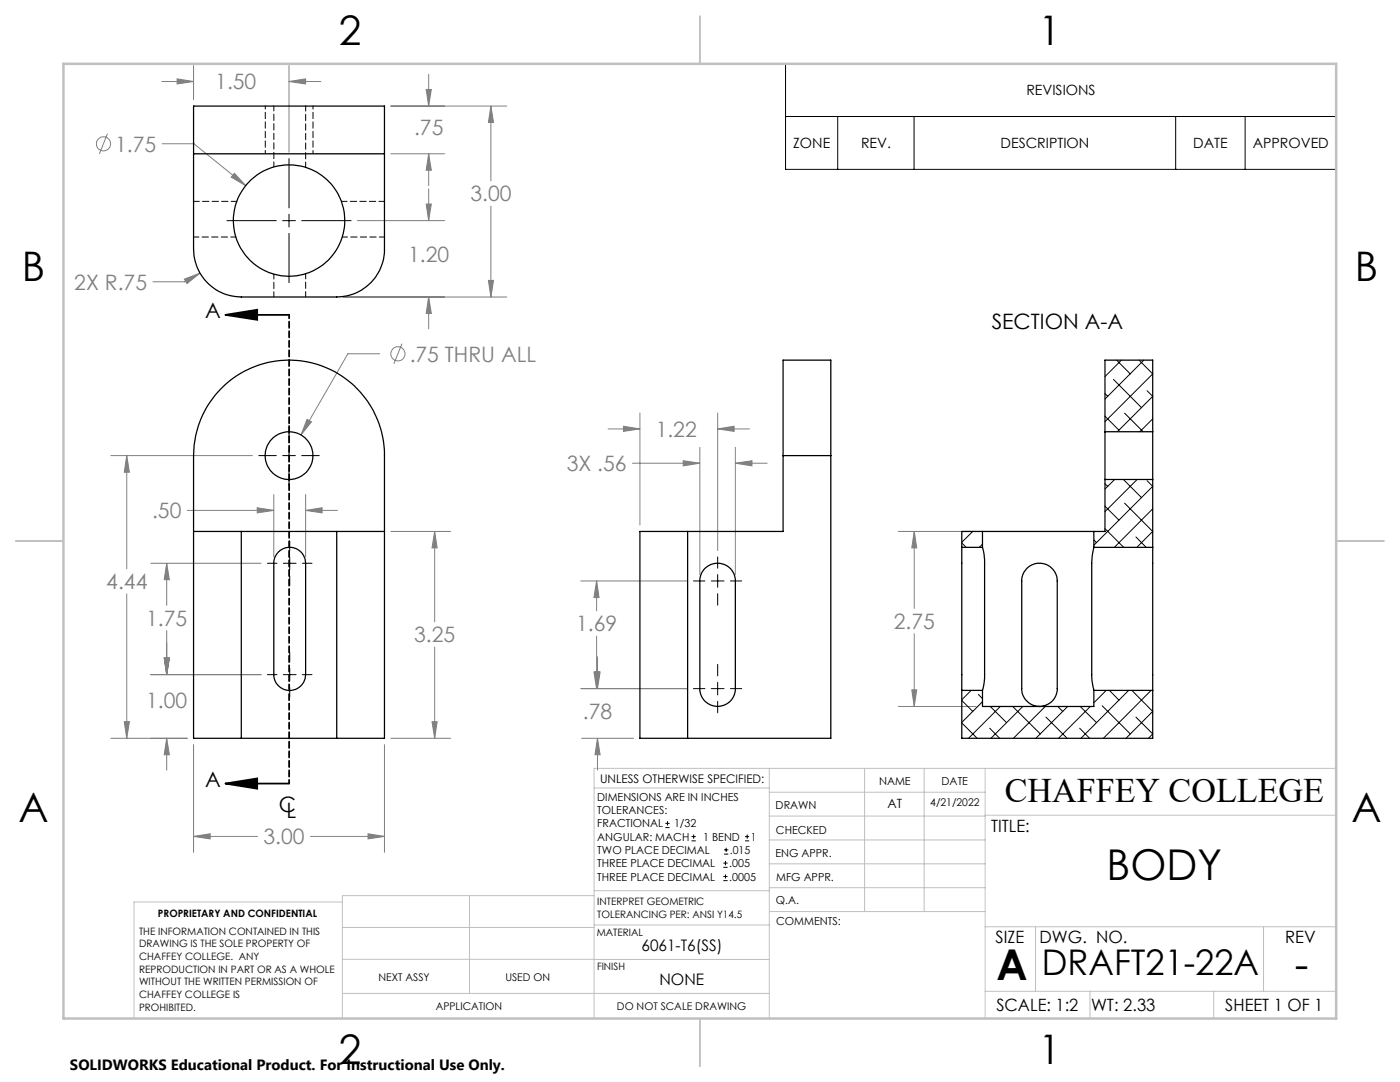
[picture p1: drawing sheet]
<svg xmlns="http://www.w3.org/2000/svg" width="279mm" height="216mm" viewBox="0 0 279 216" stroke-linecap="round" stroke-linejoin="round" font-family="sans-serif">
<g fill="none" stroke="#808080" stroke-width=".2">
<path d="M32.3 16.3h6.3M35.3 15.7l3.3 .6-3.3 .5zM38.6 13.1v6.8M57.7 16.3l3.3-.6v1.1zM57.7 13.1v17.3M57.7 16.3h6.3M85.1 17.9h1l-.6 3.3zM85.5 14.8v6.4M21.4 26.7l-1.6 4M32.3 28.7h6.4l10.3 8.3M46.8 34.6l2.2 2.4-2.9-1.7zM78 30.7h10.7"/>
<path d="M78 21.2h23.1M85.5 30.7l.6 3.3h-1zM85.5 30.7v6.3M85.5 37.7v6.3M98 21.2l.5 3.2h-1zM98 21.2v14.9M36.8 55.7l3.1-1.2-2.6 2.1zM39.9 54.5l-3 1.7h-6.4M68.5 59.3h32.6M71.3 44h17.4M85.1 40.7h1l-.6 3.3zM85.5 59.3l.6 3.2h-1z"/>
<path d="M85.5 59.3v6.3M97.5 56h1l-.5 3.3zM98 41.1v18.2M75.8 70.6h-6.4l-9.3 16.2M80.2 68.6l-1.6 4M22.1 90.9h28.3M25.3 90.9l.5 3.3h-1zM25.3 90.9v22.6M54.6 98.7v12.4M61 98.7v12.4M61.3 83.7l.9 .5-2.1 2.6zM121.4 85.6h6.3"/>
<path d="M124.4 85.1l3.3 .5-3.3 .5zM126.2 92.4h13.5M127.7 82.4v22.4M136.3 91.9l3.4 .5-3.4 .6zM139.7 89.3v25.4M143.2 85.6l3.3-.5v1zM143.2 82.4v27.5M143.2 85.6h6.4M146.8 92.4l3.3-.5v1.1zM146.8 89.3v25.4M146.8 92.4h6.3M25.3 118.5v28.8"/>
<path d="M30.1 112.4h22M33.3 112.4l.5 3.3h-1zM33.3 112.4v8.4M37.4 101.8h17.2M51.3 101.3l3.3 .5-3.3 .5zM61 101.8l3.3-.5v1zM61 101.8h6.3M78 106h11.9M86.7 106l.5 3.3h-1zM86.7 106v18.1M115.9 115.9h21.2M119.1 115.9l.5 3.3h-1.1z"/>
<path d="M119.1 115.9v6M179.3 106h15.5M182.5 106l.5 3.3h-1zM182.5 106v15.4M30.1 134.6h22M32.8 131.3h1l-.5 3.3zM33.3 125.8v8.8M86.7 129.1v18.2M115.9 137.4h21.2M118.5 134.1h1.1l-.5 3.3zM118.7 134.1h1.1l-.6 3.3zM119.1 126.9v10.5"/>
<path d="M119.2 131.1v6.3M182 137.7h1l-.5 3.3zM182.5 126.4v14.6M22.1 147.3h15.3M24.8 144h1l-.5 3.3zM33.3 147.3l.5 3.3h-1zM33.3 147.3v6.4M38.6 148.6v21.5M76.7 148.6v21.5M78 147.3h11.9M86.2 144h1l-.5 3.3zM116.1 147.3h10.3"/>
<path d="M119.2 147.3l.6 3.3h-1.1zM119.2 147.3v6.4M179.3 141h15.5M38.6 166.9l3.3-.5v1zM38.6 166.9h12.8M61.9 166.9h14.8M73.4 166.4l3.3 .5-3.3 .5z"/>
<circle cx="20.6" cy="28.7" r="1.4"/>
<circle cx="79.4" cy="70.6" r="1.41"/>
</g>
<g fill="none" stroke="#000" stroke-width=".2">
<path d="M156.8 12.7h109.9v21.1h-109.9zM57.7 31.6v9.9M156.8 23.2h109.9M167.2 23.2v10.6M182.4 23.2v10.6M234.6 23.2v10.6M248.5 23.2v10.6M45.3 44h9.8M56.4 44h2.5M57.7 42.8v2.5M57.7 46.6v9.8M60.2 44h9.9"/>
<path d="M51.6 90.9h3.5M56.4 90.9h2.5M57.7 84.9v3.5M57.7 89.6v2.6M57.7 93.5v3.4M60.2 90.9h3.5M53.4 112.4h1.9M56.6 112.4h2.5M57.8 107.9v2M57.8 111.1v2.6M57.8 114.9v1.9M60.4 112.4h1.9"/>
<path d="M138.4 115.9h2.3M142 115.9h2.5M143.2 111.1v2.3M143.2 114.7v2.5M143.2 118.5v2.3M145.8 115.9h2.2M53.4 134.6h1.9M56.6 134.6h2.5M57.8 130.2v1.9M57.8 133.3v2.6M57.8 137.2v1.9M60.4 134.6h1.9"/>
<path d="M138.4 137.4h2.3M142 137.4h2.5M143.2 132.6v2.3M143.2 136.1v2.6M143.2 139.9v2.3M145.8 137.4h2.2M132.8 165.1h.8M132.8 164.3h.8M133.2 163.9v.8M138 167.8h.9M138 166.9h.9M138.4 166.5v.9"/>
<path d="M144.4 173.1h.8M144.4 172.2h.8M144.4 175.7h.8M144.4 174.9h.8M144.5 170.4h.8M144.5 169.6h.8M144.8 171.8v.8M144.8 174.5v.8M144.9 169.2v.8M148.7 167.8h.8M148.7 166.9h.8M149.1 166.5v.9"/>
</g>
<path d="M45 62.8h12.7M45 62.8l6.3-1v2zM45 156.4h12.7M45 156.4l6.3-1.1v2.1z" fill="none" stroke="#000" stroke-width=".35"/>
<path d="M57.7 62.8v93.5" fill="none" stroke="#000" stroke-width=".35" stroke-dasharray="1.3 .6" stroke-dashoffset=".5"/>
<g fill="none" stroke="#c0c0c0" stroke-width=".2">
<path d="M118.6 157.2h34.9M153.5 153.3v49.9M153.5 158.1h43.1M172.5 153.3v28.6M184.4 153.3v28.6M196.6 153.3v49.9M266.7 153.3h-148.1v49.9M68.3 180h-41.6v23.2M93.7 178.7v19.5M118.6 178.7h-50.3v24.5M118.6 177.7h35M153.5 167.6h43.1"/>
<path d="M153.5 162.8h43.1M153.5 172.4h43.1M153.5 177.1h43.1M196.6 162.7h70.1M68.3 198.2h85.2M68.3 191.4l85.2 .1M68.3 185.1h50.3M118.6 184.6h35M153.6 181.9h43M196.6 197.8h70.1M196.6 184.9h70.1M206.7 184.9v12.9"/>
<path d="M217.5 197.8v5.4M242.2 197.8v5.4M252.2 184.9v12.9"/>
</g>
<path d="M139.7 3.2v9.5M3.1 107.9h9.6M266.7 107.9h9.5M139.7 203.2v9.6" fill="none" stroke="#c0c0c0" stroke-width=".25"/>
<path d="M12.7 12.7h254v190.5h-254z" fill="none" stroke="#c0c0c0" stroke-width=".5"/>
<path d="M45 62.8l6.3-1v2zM45 156.4l6.3-1.1v2.1z" fill="#000"/>
<path d="M35.3 15.7l3.3 .6-3.3 .5zM57.7 16.3l3.3-.6v1.1zM85.5 30.7l.6 3.3h-1zM85.1 17.9h1l-.6 3.3zM85.5 59.3l.6 3.2h-1zM85.1 40.7h1l-.6 3.3zM97.5 56h1l-.5 3.3zM98 21.2l.5 3.2h-1zM46.8 34.6l-.7 .7 2.9 1.7zM36.8 55.7l.5 .9 2.6-2.1zM61.3 83.7l-1.2 3.1 2.1-2.6zM24.8 144h1l-.5 3.3zM25.3 90.9l.5 3.3h-1zM33.3 147.3l.5 3.3h-1zM32.8 131.3h1l-.5 3.3zM32.8 131.3h1l-.5 3.3zM33.3 112.4l.5 3.3h-1zM51.3 101.3l3.3 .5-3.3 .5zM61 101.8l3.3-.5v1zM86.2 144h1l-.5 3.3zM86.7 106l.5 3.3h-1zM38.6 166.9l3.3-.5v1zM73.4 166.4l3.3 .5-3.3 .5zM119.2 147.3l.6 3.3h-1.1zM118.7 134.1h1.1l-.6 3.3zM118.5 134.1h1.1l-.5 3.3zM119.1 115.9l.5 3.3h-1.1zM124.4 85.1l3.3 .5-3.3 .5zM143.2 85.6l3.3-.5v1zM136.3 91.9l3.4 .5-3.4 .6zM146.8 92.4l3.3-.5v1.1zM182 137.7h1l-.5 3.3zM182.5 106l.5 3.3h-1z" fill="#808080"/>
<g fill="none" stroke="#000" stroke-width=".25">
<path d="M38.6 30.7h38.1M38.6 21.2h38.1v28.5a9.5 9.5 0 0 1-9.5 9.6h-19a9.6 9.6 0 0 1-9.6-9.6zM156.3 90.9v-19h9.5v19M156.3 90.9v15.1h-19.1M156.3 90.9h9.5M165.8 90.9v56.4h-28.6M220.5 86.1v9.6M220.5 95.7v10.3h-2.2M220.5 86.1v-14.2h9.5v14.2M220.5 86.1h9.5M220.5 95.7h9.5M230 86.1v9.6"/>
<path d="M230 95.7v13.5M38.6 106h9.6M48.2 106v41.3M48.2 106h19M55.6 110.1a3.2 3.2 0 0 1 3.4-.6 3.2 3.2 0 0 1 2 2.9v22.2a3.2 3.2 0 0 1-3.2 3.2 3.2 3.2 0 0 1-3.2-3.2v-22.2a3.1 3.1 0 0 1 1-2.3zM67.2 106h9.5M67.2 106v41.3M137.2 106h-9.5v41.3h9.5M137.2 106v41.3M140.6 113.5a3.6 3.6 0 0 1 3.9-.9 3.6 3.6 0 0 1 2.3 3.3v21.5a3.5 3.5 0 0 1-3.6 3.6 3.5 3.5 0 0 1-3.5-3.6v-21.5a3.5 3.5 0 0 1 .9-2.4zM191.9 109.2v28.6M191.9 109.2h4.2"/>
<path d="M196.1 109.2l.4 2.5v23.7l-.4 2.4M196.1 106h22.2M196.1 106h-4.2v3.2M196.1 106v3.2M204.9 113.5a3.5 3.5 0 0 1 3.9-.9 3.5 3.5 0 0 1 2.2 3.3v21.5a3.5 3.5 0 0 1-3.5 3.6 3.5 3.5 0 0 1-3.6-3.6v-21.9l.3-1.1zM218.3 109.2l-.4 2.9v23l.4 2.7M218.3 106v3.2M218.3 109.2h11.7M230 109.2v28.6M191.9 137.8v9.5h38.1v-9.5M191.9 137.8h4.2M196.1 137.8v3.2h22.2v-3.2"/>
<path d="M218.3 137.8h11.7M48.2 147.3h-9.6v-56.4a19.1 19.1 0 0 1 19.1-19 19.1 19.1 0 0 1 19 19v56.4h-9.5M48.2 147.3h19"/>
<circle cx="57.7" cy="44" r="11.1"/>
<circle cx="57.7" cy="90.9" r="4.8"/>
</g>
<path d="M61 21.1v12.3M38.7 47.3h8.4M61 54.6v4.6M68.3 47.3h8.5" fill="none" stroke="#000" stroke-width=".2" stroke-dasharray="1.3 .6" stroke-dashoffset=".2"/>
<path d="M54.7 21.1v12.2M54.7 54.7v4.5" fill="none" stroke="#000" stroke-width=".2" stroke-dasharray="1.3 .6" stroke-dashoffset=".3"/>
<path d="M38.7 40.2h8.6M68.1 40.2h8.7" fill="none" stroke="#000" stroke-width=".2" stroke-dasharray="1.3 .6" stroke-dashoffset=".1"/>
<path d="M52.9 21.1v9.6M62.5 30.7v-9.6" fill="none" stroke="#000" stroke-width=".2" stroke-dasharray="1.3 .6" stroke-dashoffset=".6"/>
<g fill="none" stroke="#000" stroke-width=".2">
<path d="M220.5 78.5l.6 .6M222.2 75.7l5.6 5.7M222.8 71.9l2.8 2.7M223.8 71.9l-3.3 3.2M227.3 71.9l2.7 2.7-9.5 9.5M228.3 71.9l-7.8 7.7M228.9 78l1.1 1.1-7 7M220.5 83l2.8 2.8M220.5 96.5l.6 .5M222.5 95.7l-2 1.9M224.2 95.7l3.6 3.6M224.4 82.4l3.7 3.7"/>
<path d="M226.9 95.7l-6.4 6.4M228.9 95.9l1.1 1.1-11.7 11.8M230 83.6l-2.5 2.5M191.9 108.3l.9 .9M194.1 106h.1M194.1 106l-2.2 2.2M196.1 108.6l-.7 .6M218.3 107.7l.5 .6M220.5 105.5l3.8 3.7M220.5 101l2.8 2.8M224.4 100.4l5.6 5.6-3.1 3.2M226.7 107.1l2 2.1"/>
<path d="M230 101.5l-7.6 7.7M191.9 139.8l2.2 2.2M193.8 137.8l-1.9 1.8M195.3 138.6l.8 .8M220.8 137.8l-2.5 2.4M221.4 137.8l1.9 1.9M225.2 137.8l-9.5 9.5M225.9 137.8l4.1 4.2-5.3 5.3M229.7 137.8l-9.5 9.5M191.9 144.3l3.1 3M196.1 140l-4.2 4.1M197.5 145.3l2 2"/>
<path d="M197.6 141l3.3 3.2M199.6 141l-6.3 6.3M202.1 141l5.5 5.4M204.1 141l-6.3 6.3M208.6 141l-6.4 6.3M208.7 143.1l4.3 4.2M211.1 141l1 1M213.1 141l-6.4 6.3M215.5 145.3l2 2M215.6 141l3.2 3.2M217.6 141l-6.4 6.3M220 140.8l5.6 5.6"/>
<path d="M226.7 143.1l3.3 3.3-.8 .9"/>
</g>
<g font-size="8.5">
<text x="220.9" y="175.5">BODY</text>
<text x="198.9" y="195.5">A</text>
<text x="258.4" y="195.4">-</text>
</g>
<g font-size="8.1">
<text x="67.6" y="8.9">2</text>
<text x="207.3" y="8.9">1</text>
<text x="4.4" y="56.2">B</text>
<text x="270.4" y="56.2">B</text>
<text x="3.7" y="164.1">A</text>
<text x="269.7" y="164.1">A</text>
<text x="67.6" y="212.4">2</text>
<text x="207.3" y="212.4">1</text>
</g>
<text font-size="7.1" x="207.9" y="194.6">DRAFT21-22A</text>
<text font-size="6.9" x="200.5" y="160.1">CHAFFEY COLLEGE</text>
<g font-size="4.2" fill="#808080">
<text x="43" y="17.8">1.50</text>
<text x="82.6" y="26.8">.75</text>
<text x="23" y="30.2">1.75</text>
<text x="93.9" y="40.2">3.00</text>
<text x="81.5" y="52.3">1.20</text>
<text x="14.8" y="57.8">2X R.75</text>
<text x="81.8" y="72.1">.75 THRU ALL</text>
<text x="130.9" y="87.2">1.22</text>
<text x="113.1" y="94">3X .56</text>
<text x="30.4" y="103.4">.50</text>
<text x="21.2" y="117.6">4.44</text>
<text x="29.2" y="124.9">1.75</text>
<text x="115" y="126">1.69</text>
<text x="178.4" y="125.5">2.75</text>
<text x="82.6" y="128.2">3.25</text>
<text x="29.2" y="141.4">1.00</text>
<text x="116.3" y="143.4">.78</text>
<text x="52.6" y="168.5">3.00</text>
</g>
<g font-size="4.2">
<text x="41" y="63.5">A</text>
<text x="197.9" y="65.7">SECTION A-A</text>
<text x="41" y="157.1">A</text>
<text x="55.6" y="162">C</text>
<text x="57.2" y="163.2">L</text>
</g>
<g font-size="3.4">
<text x="197.8" y="166">TITLE:</text>
<text x="198.7" y="188.1">SIZE</text>
<text x="207.5" y="188.1">DWG. NO.</text>
<text x="256.5" y="188.2">REV</text>
<text x="198.8" y="201.7">SCALE: 1:2</text>
<text x="217.7" y="201.8">WT: 2.33</text>
<text x="244.5" y="201.7">SHEET 1 OF 1</text>
</g>
<g font-size="3.2">
<text x="128" y="189.8">6061-T6(SS)</text>
<text x="131.6" y="196.6">NONE</text>
</g>
<text font-size="3" x="14" y="213.5">SOLIDWORKS Educational Product. For Instructional Use Only.</text>
<g font-size="2.8">
<text x="204.8" y="19">REVISIONS</text>
<text x="158.3" y="29.6">ZONE</text>
<text x="171.8" y="29.6">REV.</text>
<text x="199.7" y="29.6">DESCRIPTION</text>
<text x="238.1" y="29.6">DATE</text>
<text x="250" y="29.6">APPROVED</text>
</g>
<text font-size="2.5" x="177.1" y="161.3">AT</text>
<text font-size="2.4" x="119.8" y="156.2">UNLESS OTHERWISE SPECIFIED:</text>
<g font-size="2.2">
<text x="119.2" y="159.8">DIMENSIONS ARE IN INCHES</text>
<text x="154.8" y="161.4">DRAWN</text>
<text x="175.4" y="156.6">NAME</text>
<text x="187.9" y="156.7">DATE</text>
<text x="119.2" y="162.4">TOLERANCES:</text>
<text x="119.2" y="165.1">FRACTIONAL</text>
<text x="119.2" y="167.8">ANGULAR: MACH</text>
<text x="134.5" y="165.1">1/32</text>
<text x="140.3" y="167.8">1 BEND</text>
<text x="149.8" y="167.8">1</text>
<text x="154.9" y="166.3">CHECKED</text>
<text x="119.2" y="173.1">THREE PLACE DECIMAL</text>
<text x="119.2" y="170.4">TWO PLACE DECIMAL</text>
<text x="145.5" y="173.1">.005</text>
<text x="145.7" y="170.4">.015</text>
<text x="154.8" y="171">ENG APPR.</text>
<text x="119.2" y="175.7">THREE PLACE DECIMAL</text>
<text x="145.5" y="175.7">.0005</text>
<text x="154.9" y="175.7">MFG APPR.</text>
<text x="154.9" y="180.4">Q.A.</text>
<text x="154.9" y="184.6">COMMENTS:</text>
</g>
<g font-size="2.1">
<text x="185.7" y="160.7">4/21/2022</text>
<text x="75.5" y="195.7">NEXT ASSY</text>
<text x="100.9" y="195.7">USED ON</text>
<text x="86.9" y="201.5">APPLICATION</text>
<text x="123.1" y="201.6">DO NOT SCALE DRAWING</text>
</g>
<g font-size="2">
<text x="31.5" y="182.9">PROPRIETARY AND CONFIDENTIAL</text>
<text x="119.2" y="180.6">INTERPRET GEOMETRIC</text>
<text x="119.2" y="183.1">TOLERANCING PER: ANSI Y14.5</text>
<text x="27.8" y="186.5">THE INFORMATION CONTAINED IN THIS</text>
<text x="27.8" y="189">DRAWING IS THE SOLE PROPERTY OF</text>
<text x="27.8" y="191.6">CHAFFEY COLLEGE. ANY</text>
<text x="119.1" y="186.7">MATERIAL</text>
<text x="27.8" y="194.1">REPRODUCTION IN PART OR AS A WHOLE</text>
<text x="27.8" y="196.6">WITHOUT THE WRITTEN PERMISSION OF</text>
<text x="119.1" y="193.5">FINISH</text>
<text x="27.8" y="199.1">CHAFFEY COLLEGE IS</text>
<text x="27.8" y="201.7">PROHIBITED.</text>
</g>
</svg>
